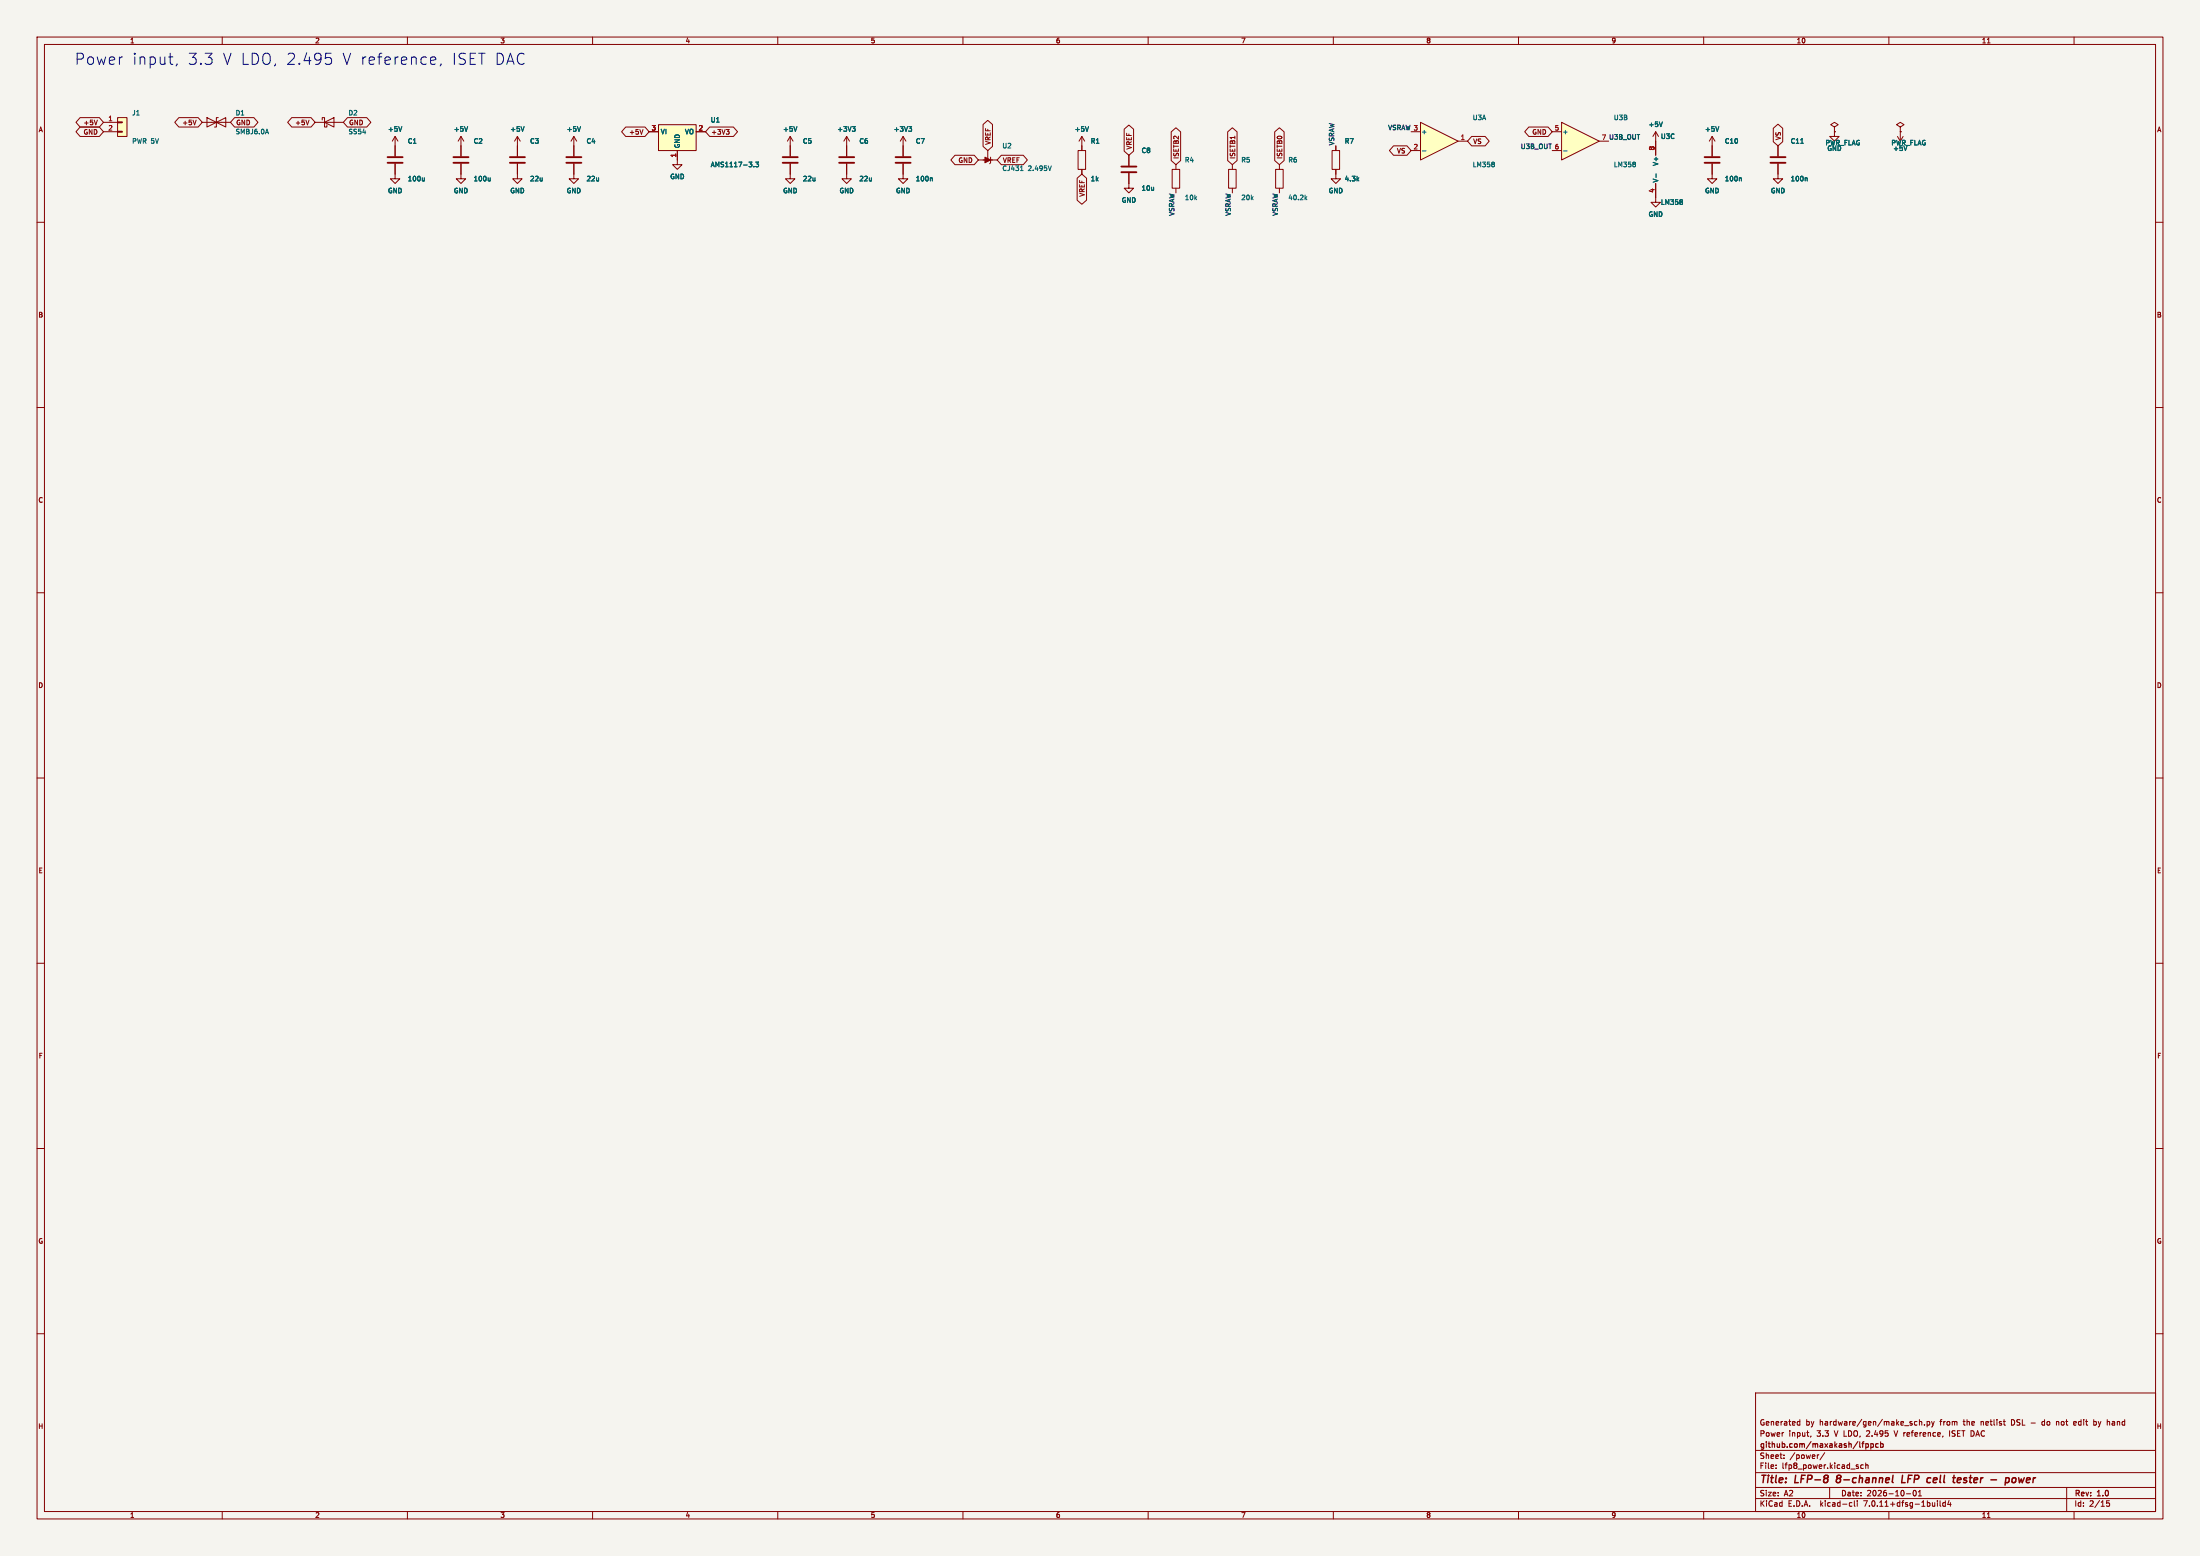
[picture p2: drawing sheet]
<svg xmlns="http://www.w3.org/2000/svg" width="594mm" height="420mm" viewBox="0 0 594 420" stroke-linecap="round" stroke-linejoin="round" font-family="sans-serif">
<path d="M0 0h594v420h-594z" fill="#f5f4ef" stroke="#f5f4ef" stroke-width=".27"/>
<g fill="none" stroke="#840000" stroke-width=".27">
<path d="M10 10h574v400h-574zM12 12h570v396h-570zM60 10v2M110 10v2M160 10v2M210 10v2M260 10v2M310 10v2M360 10v2M410 10v2M460 10v2M510 10v2"/>
<path d="M536.6 11.6h.7M560 10v2M154.9 39.4v2.8M292.1 39.4v1.2M495.3 34.3l1-.6-1-.7-1 .7 1 .6v1.3M495.3 35.6h.1M495.3 35.6v1.2h1.3l-1.3 1.3-1.3-1.3h1.3M512.3 36.8l.8 1.3M513.1 34.3l1-.6-1-.7-1 .7 1 .6v1.3M513.1 35.6h.1M513.1 35.6v2.5M513.8 36.8l-.7 1.3"/>
<path d="M10 60h2M154.9 44.2v2.8M291.1 40.6h2v5.1h-2zM292.1 45.7v1.3M316.5 45.7h2v5.1h-2zM317.5 44.5v1.2M317.5 50.8v1.3M582 60h2M10 110h2M582 110h2M10 160h2M582 160h2"/>
<path d="M10 210h2M582 210h2M10 260h2M582 260h2M10 310h2M582 310h2M10 360h2M474 376h108v32h-108zM582 360h2M474 397.5h108M474 391.5h108M479.5 396.2v.2"/>
<path d="M479.5 395.4v.2M481.7 393.5v.2M481.7 392.7v.2M485.4 384.6h.6M485.4 383.7h.6M486 383.2v1.5M489 387.6l-.2 .3M491.1 392.7h-.3M492.7 392.1l-1.3 1.9M501.7 395.9v.4M503.1 395.4h-.4l-.3 .3 .1 .6h.6M503.7 395.5l.6-.1 .1 1"/>
<path d="M503.7 394.9v1.5M511.4 386.2l.5 1.5M518.2 383.8l.6-.1 .1 1M518.2 383.2v1.5M519.6 384.5v.2M520.3 383.7h.4l.3 .3-.1 .6h-.6M520.3 383.7v1.5M521.5 383.7l.4 1M521.9 384.7l-.4 .5M522.2 383.7l-.3 1M526.4 386.2v1.5M540.9 383.7h.6"/>
<path d="M541.3 384.7h.2M551.6 383.7l-.3 .3v.4l.3 .3M555.2 383.7v1M555.7 383.7l-.5 .1M560.5 383.7h-.4l-.2 .2 .1 .7h.5M560.6 384l-.7 .2M565.3 383.7h.4l.3 .3M565.3 383.2v1.5M566 384.4l-.3 .3-.4-.1M569.4 383.7l.2 .2v.8M60 408v2M110 408v2"/>
<path d="M160 408v2M210 408v2M260 408v2M310 408v2M360 408v2M410 408v2M460 408v2M474 404.5h108M474 401.5h108M494 401.5v3M499.6 405.6h.4M500 406.5l-.4 .1"/>
<path d="M500.7 405.1v1.3l.2 .2M501.5 405.1v.1M501.5 405.6v1M510 408v2M514.7 403.2h1.2M516.7 402.3h.2a.8 .8 0 0 1 .5 .7 .8 .8 0 0 1-.5 .8 1 1 0 0 1-.2-1.5zM518 403.8h.8M518 402.7l.4-.4v1.5M523.1 405.1v.1M523.1 405.6v1M523.8 405.1v1.3l.2 .2M525.2 405.6h-.4l-.3 .3 .2 .6h.5"/>
<path d="M525.2 405.1v1.5M526.2 405l-.3 1.1h.9M526.6 405.6v1M536.6 409.6h.7M558 401.5v6.5M560 408v2M569.5 405.1h-.7l-.1 .7 .8-.1v.7l-.2 .2-.6-.2"/>
</g>
<path d="M493.5 398.3l.1 .3-.1 .3M495.9 399.2l-.1 .6 .1 .3M511.1 398.2l-.2 1.7 .3 .3M513.7 398.2l-.3 2h1M522.1 399.1l-.1 1M523 399.3l-1 .2M528.5 399.1l.4-.2h.3l.3 .2v.2l-1 .2M541.6 399h.8M541.6 398.9l-.2 2M543.5 399l.5-.1 .3 .3-.2 .8-.6 .2M545 398.9l.3 1.3 .5-1M528.5 400.1h.8" fill="none" stroke="#840000" stroke-width=".4"/>
<path d="M504.4 389.8v.7M505.1 389.7v1.5M505.1 389.7h.5l.2 .3-.1 .6h-.6M507.1 389.7h-.4l-.3 .3 .2 .6h.5M507.8 389.7h.4l.3 .3-.2 .6h-.5M507.8 389.2v1.5" fill="none" stroke="#840000" stroke-width=".3"/>
<path d="M514.9 39.4l-.4 1.2" fill="none" stroke="#006464" stroke-width=".27"/>
<path d="M152.9 43.9h4.1M152.9 42.4h4.1" fill="none" stroke="#840000" stroke-width=".51"/>
<path d="M421.6 33l10.2 5.1-10.2 5.1z" fill="#ffffc2"/>
<g fill="none" stroke="#840000" stroke-width=".27">
<path d="M27.9 35.6h3.8M27.9 33h3.8M31.7 35.4h1.3v.3h-1.3zM31.7 32.9h1.3v.2h-1.3zM31.7 31.8h2.6v5h-2.6zM54.6 33h7.6M55.9 31.8v2.5l5.1-2.5v2.5zM58.9 31.8h-.5v2.5h-.5M85.1 33h7.6M87 32.4v-.6h.6v2.5h.7v-.6M87.6 33l2.6-1.2v2.5zM106.7 36.8l-.8 1.3"/>
<path d="M106.7 36.8v5.4M106.7 36.8l.7 1.3M124.5 36.8v5.4M124.5 36.8l-.8 1.3M124.5 36.8l.7 1.3M139.7 36.8l-.8 1.3M139.7 36.8v5.4M139.7 36.8l.8 1.3M154.9 36.8l-.7 1.3M154.9 36.8v2.6M154.9 36.8l.8 1.3M175.3 35.6h2.5"/>
<path d="M177.8 33.7h10.2v6.9h-10.2zM188 35.6h2.5M213.4 39.4v2.8M228.6 36.8l-.8 1.3M228.6 36.8v5.4M228.6 36.8l.8 1.3M243.8 36.8v5.4M243.8 36.8l-.7 1.3M243.8 36.8l.8 1.3M292.1 36.8l-.8 1.3M292.1 36.8v2.6M292.1 36.8l.8 1.3"/>
<path d="M360.7 39.4v1.2M419.1 35.6h2.5M421.6 33l10.2 5.1-10.2 5.1zM431.8 38.1h2.5M447 35.6v6.3M447 35.6l-.7 1.2M447 35.6l.8 1.2M462.3 36.8v5.4M462.3 36.8l-.8 1.3M462.3 36.8l.7 1.3M480.1 39.4v2.8M106.7 44.2v4.1h1.2l-1.2 1.2-1.3-1.2h1.3"/>
<path d="M124.5 44.2v4.1h1.2l-1.2 1.2-1.3-1.2h1.3M139.7 44.2v4.1h1.3l-1.3 1.2-1.3-1.2h1.3M154.9 47v1.3h1.3l-1.3 1.2-1.2-1.2h1.2M182.9 40.6v3.9h1.2l-1.2 1.2-1.3-1.2h1.3M213.4 44.2v4.1h1.2l-1.2 1.2-1.3-1.2h1.3M228.6 44.2v4.1h1.3l-1.3 1.2-1.3-1.2h1.3M243.8 44.2v4.1h1.3l-1.3 1.2-1.2-1.2h1.2M264.2 43.2h5M265.4 43.2h2.6M266.7 40.6v2.6M267.5 42.4v1.5l-.3 .3M304.8 46.7v4.1h1.3l-1.3 1.3-1.3-1.3h1.3"/>
<path d="M304.8 41.9v2.8M331.7 45.7h2.1v5.1h-2.1zM332.7 44.5v1.2M332.7 50.8v1.3M344.4 45.7h2.1v5.1h-2.1zM345.4 44.5v1.2M345.4 50.8v1.3M359.7 40.6h2v5.1h-2zM360.7 45.7v2.6h1.2l-1.2 1.2-1.3-1.2h1.3M419.1 40.6h2.5M447 49.5v5.1h1.3l-1.3 1.3-1.2-1.3h1.2M462.3 44.2v4.1h1.2l-1.2 1.2-1.3-1.2h1.3"/>
<path d="M480.1 44.2v4.1h1.2l-1.2 1.2-1.3-1.2h1.3"/>
</g>
<g fill="none" stroke="#006464" stroke-width=".27">
<path d="M72.1 34.9l.4 1.2M108.5 34.2l-.4 1.2M126.3 34.2l-.4 1.2M141.5 34.2l-.4 1.2M156.8 34.2l-.5 1.2M230.1 34.2h.8l-.4 .5M230.7 34.7l.2 .2-.2 .5M245.4 34.2h.7l-.4 .5M245.9 34.7l.2 .2-.2 .5M293.9 34.2l-.4 1.2M448.9 32.9l-.5 1.3M464.1 34.2l-.4 1.2"/>
<path d="M486.2 38.7h.7M114.6 48v.8M114.6 48.7l-.2 .1M132.3 48v.8M132.3 48.7l-.1 .1M203.6 44.9v.1M204 43.8h.8l-.4 .4 .4 .2v.5h-.8M251.5 48l.2 .2v.6M275.5 46h.7M283.9 44.8l-.5 1.2M352.5 53.4l.4 .5M352.9 53.1l-.5 .5"/>
<path d="M422.2 40.7h.9M441.5 43.9v.3M441.5 44.4v.5M447.1 46.9v1M454.2 54v.3M454.2 54.6v.5M470 48l.2 .2v.6M487.8 48l.1 .2v.6"/>
</g>
<g fill="none" stroke="#840000" stroke-width=".51">
<path d="M104.6 43.9h4.1M104.6 42.4h4.1M122.4 43.9h4.1M122.4 42.4h4.1M137.7 43.9h4M137.7 42.4h4M211.3 43.9h4.1M211.3 42.4h4.1M226.6 43.9h4M226.6 42.4h4M241.8 43.9h4.1M241.8 42.4h4.1"/>
<path d="M302.8 46.5h4M302.8 45h4M460.2 43.9h4.1M460.2 42.4h4.1M478 43.9h4.1M478 42.4h4.1"/>
</g>
<g fill="#ffffc2" stroke="#ffffc2" stroke-width=".27">
<path d="M31.7 31.8h2.6v5h-2.6z"/>
<path d="M177.8 33.7h10.2v6.9h-10.2z"/>
</g>
<path d="M265.9 42.4l1.6 .8-1.6 .7z" fill="#840000" stroke="#840000" stroke-width=".27"/>
<path d="M383.5 33l10.2 5.1-10.2 5.1z" fill="#ffffc2"/>
<g fill="none" stroke="#840000" stroke-width=".27">
<path d="M21.6 34.3h5.2l1.1 1.3-1.1 1.2h-5.2l-1.1-1.2zM21.6 31.8h5.2l1.1 1.2-1.1 1.3h-5.2l-1.1-1.3zM26.3 32.4l-.4 1.3M48.3 31.8h5.2l1.1 1.2-1.1 1.3h-5.2l-1.1-1.3zM53 32.4l-.5 1.3M63.3 31.8h5.2l1.2 1.2-1.2 1.3h-5.2l-1.1-1.3zM78.8 31.8h5.2l1.1 1.2-1.1 1.3h-5.2l-1.1-1.3zM83.4 32.4l-.4 1.3M93.8 31.8h5.2l1.1 1.2-1.1 1.3h-5.2l-1.1-1.3zM106.7 39.4v2.8M124.5 39.4v2.8M139.7 39.4v2.8"/>
<path d="M154.9 39.4v2.8M168.9 34.3h5.2l1.2 1.3-1.2 1.2h-5.2l-1.1-1.2zM173.6 35l-.4 1.2M175.3 35.6h2.5M188 35.6h2.5M191.6 34.3h6.4l1.1 1.3-1.1 1.2h-6.4l-1.1-1.2zM196.1 35h.8l-.5 .4M196.6 35.4l.3 .3-.3 .5M213.4 36.8l-.8 1.3M213.4 36.8v5.4M213.4 36.8l.7 1.3M228.6 39.4v2.8"/>
<path d="M243.8 39.4v2.8M265.4 33.6l1.3-1.1 1.3 1.1v5.9l-1.3 1.1-1.3-1.1zM292.1 39.4v1.2M303.5 34.9l1.3-1.1 1.3 1.1v5.9l-1.3 1.1-1.3-1.1zM316.2 35.6l1.3-1.1 1.3 1.1v7.7l-1.3 1.2-1.3-1.2zM331.5 35.6l1.2-1.1 1.3 1.1v7.7l-1.3 1.2-1.2-1.2zM344.2 35.6l1.2-1.1 1.3 1.1v7.7l-1.3 1.2-1.2-1.2zM360.7 39.4v1.2M376.3 39.4h3.6l1.1 1.2-1.1 1.3h-3.6l-1.2-1.3zM381 35.6h2.5M383.5 33l10.2 5.1-10.2 5.1zM393.7 38.1h2.5"/>
<path d="M397.4 36.8h3.6l1.1 1.3-1.1 1.3h-3.6l-1.2-1.3zM412.8 34.3h5.2l1.1 1.3-1.1 1.2h-5.2l-1.1-1.2zM447 38.1v3.8M462.3 39.4v2.8M478.8 34.6l1.3-1.1 1.2 1.1v3.7l-1.2 1.1-1.3-1.1zM480.1 39.4v2.8M495.3 35.6h.1M513.1 35.6h.1M106.7 44.2v2.8M124.5 44.2v2.8M139.7 44.2v2.8M154.9 44.2v2.8"/>
<path d="M182.9 40.6v2.6M213.4 44.2v2.8M228.6 44.2v2.8M243.8 44.2v2.8M257.8 41.9h5.2l1.2 1.3-1.2 1.3h-5.2l-1.1-1.3zM270.4 41.9h5.9l1.1 1.3-1.1 1.3h-5.9l-1.2-1.3zM290.8 48.1l1.3-1.1 1.3 1.1v5.9l-1.3 1.1-1.3-1.1zM292.1 45.7v1.3M304.8 41.9v2.8M304.8 46.7v2.8M360.7 45.7v1.3M381 40.6h2.5"/>
<path d="M447 49.5v3.8M462.3 44.2v2.8M480.1 44.2v2.8"/>
</g>
<g fill="none" stroke="#006464" stroke-width=".27">
<path d="M108.5 34.2l-.4 1.2M126.3 34.2l-.4 1.2M141.5 34.2l-.4 1.2M156.8 34.2l-.5 1.2M215.2 34.2l-.4 1.2M230.1 34.2h.8l-.4 .5M230.7 34.7l.2 .2-.2 .5M245.4 34.2h.7l-.4 .5M245.9 34.7l.2 .2-.2 .5M293.9 34.2l-.4 1.2M448.9 32.9l-.5 1.3M464.1 34.2l-.4 1.2"/>
<path d="M486.2 38.7h.7M514.9 39.4l-.4 1.2M114.6 48v.8M114.6 48.7l-.2 .1M132.3 48v.8M132.3 48.7l-.1 .1M203.6 44.9v.1M204 43.8h.8l-.4 .4 .4 .2v.5h-.8M251.5 48l.2 .2v.6M384.1 40.7h.9M403.4 43.9v.3M403.4 44.4v.5"/>
<path d="M447.1 46.9v1M454.2 54v.3M454.2 54.6v.5M470 48l.2 .2v.6M487.8 48l.1 .2v.6"/>
</g>
<path d="M47.8 17.2l-.3 .6M88 14.4h1.4M88 15.7l1-.2 .5 .6v.7l-.3 .4-.2 .2-1-.2M116.2 16.4l1.5-.3-.2-.6-.8-.1-.5 .4 .2 1.4 .3 .2 .8-.2M119.1 17.2l-.3 .6" fill="none" stroke="#0000c2" stroke-width=".27"/>
<g font-size="4.2" fill="#0000c2">
<text x="20" y="17.7">Power</text>
<text x="35.4" y="17.7">input,</text>
<text x="50.3" y="17.7">3.3</text>
<text x="59.6" y="17.7">V LDO, 2.495</text>
<text x="91.4" y="17.7">V reference,</text>
<text x="120.7" y="17.7">ISET DAC</text>
</g>
<g font-size="2.8" fill="#840000">
<text x="475" y="400.9">Title:</text>
<text x="484.7" y="400.9">LFP-8</text>
<text x="496.7" y="400.9">8-channel</text>
<text x="515.1" y="400.9">LFP</text>
<text x="522.8" y="400.9">cell</text>
<text x="530.6" y="400.9">tester</text>
<text x="541.5" y="400.9">-</text>
<text x="546.3" y="400.9">power</text>
</g>
<g font-size="2.1" fill="#840000">
<text x="475" y="388">Power</text>
<text x="475" y="385">Generated</text>
<text x="482.9" y="388">input,</text>
<text x="487.5" y="385">by</text>
<text x="490.6" y="388">3.3</text>
<text x="491.3" y="385">hardware/gen/make_sch.py</text>
<text x="495.5" y="388">V LDO, 2.495</text>
<text x="512.1" y="388">V reference,</text>
<text x="524" y="385">from</text>
<text x="527.2" y="388">ISET DAC</text>
<text x="530.4" y="385">the</text>
<text x="535.2" y="385">netlist</text>
<text x="543.6" y="385">DSL -</text>
<text x="552.2" y="385">do</text>
<text x="556.2" y="385">not</text>
<text x="561.1" y="385">edit</text>
<text x="566.6" y="385">by</text>
<text x="570.4" y="385">hand</text>
<text x="475" y="394">Sheet:</text>
<text x="475" y="391.2">github.com/maxakash/lfppcb</text>
<text x="483.2" y="394">/power/</text>
<text x="475" y="396.7">File:</text>
<text x="481.1" y="396.7">lfp8_power.kicad_sch</text>
<text x="475" y="406.9">KiCad</text>
<text x="475" y="404.1">Size:</text>
<text x="481.7" y="404.1">A2</text>
<text x="482.7" y="406.9">E.D.A.</text>
<text x="491.6" y="406.9">kicad-cli</text>
<text x="497" y="404.1">Date:</text>
<text x="503.5" y="406.9">7.0.11+dfsg-1build4</text>
<text x="504" y="404.1">2026-10-01</text>
<text x="560" y="404.3">Rev:</text>
<text x="560" y="406.9">Id:</text>
<text x="564.1" y="406.9">2/15</text>
<text x="566.4" y="404.3">1.0</text>
</g>
<g font-size="1.8" fill="#840000">
<text x="35" y="11.9">1</text>
<text x="85" y="11.9">2</text>
<text x="135" y="11.9">3</text>
<text x="185" y="11.9">4</text>
<text x="235" y="11.9">5</text>
<text x="285" y="11.9">6</text>
<text x="335" y="11.9">7</text>
<text x="385" y="11.9">8</text>
<text x="435" y="11.9">9</text>
<text x="485" y="11.9">10</text>
<text x="535" y="11.9">11</text>
<text x="10.3" y="35.9">A</text>
<text x="22.4" y="34">+5V</text>
<text x="49.1" y="34">+5V</text>
<text x="63.7" y="34">GND</text>
<text x="79.6" y="34">+5V</text>
<text x="94.1" y="34">GND</text>
<text x="582.3" y="35.9">A</text>
<text x="22.4" y="36.5">GND</text>
<text x="169.8" y="36.5">+5V</text>
<text x="191.9" y="36.5">+3V3</text>
<text x="267.7" y="39.2" transform="rotate(-90 267.7 39.2)">VREF</text>
<text x="305.8" y="40.5" transform="rotate(-90 305.8 40.5)">VREF</text>
<text x="377.1" y="41.6">VS</text>
<text x="397.7" y="39.1">VS</text>
<text x="413.6" y="36.5">GND</text>
<text x="481" y="37.9" transform="rotate(-90 481 37.9)">VS</text>
<text x="258.7" y="44.1">GND</text>
<text x="270.7" y="44.1">VREF</text>
<text x="318.5" y="43" transform="rotate(-90 318.5 43)">ISETB2</text>
<text x="333.7" y="43" transform="rotate(-90 333.7 43)">ISETB1</text>
<text x="346.4" y="43" transform="rotate(-90 346.4 43)">ISETB0</text>
<text x="293.1" y="53.2" transform="rotate(-90 293.1 53.2)">VREF</text>
<text x="10.3" y="85.9">B</text>
<text x="582.3" y="85.9">B</text>
<text x="10.3" y="135.9">C</text>
<text x="582.3" y="135.9">C</text>
<text x="10.3" y="185.9">D</text>
<text x="582.3" y="185.9">D</text>
<text x="10.3" y="235.9">E</text>
<text x="582.3" y="235.9">E</text>
<text x="10.3" y="285.9">F</text>
<text x="582.3" y="285.9">F</text>
<text x="10.3" y="335.9">G</text>
<text x="582.3" y="335.9">G</text>
<text x="10.2" y="385.9">H</text>
<text x="582.2" y="385.9">H</text>
<text x="35" y="409.9">1</text>
<text x="85" y="409.9">2</text>
<text x="135" y="409.9">3</text>
<text x="185" y="409.9">4</text>
<text x="235" y="409.9">5</text>
<text x="285" y="409.9">6</text>
<text x="335" y="409.9">7</text>
<text x="385" y="409.9">8</text>
<text x="435" y="409.9">9</text>
<text x="485" y="409.9">10</text>
<text x="535" y="409.9">11</text>
</g>
<g font-size="1.8" fill="#a90000">
<text x="29.1" y="32.8">1</text>
<text x="29.1" y="35.3">2</text>
<text x="175.8" y="35.3">3</text>
<text x="188.5" y="35.3">2</text>
<text x="419.7" y="35.3">5</text>
<text x="381.6" y="40.4">2</text>
<text x="394.3" y="37.8">1</text>
<text x="446.8" y="40.7" transform="rotate(-90 446.8 40.7)">8</text>
<text x="182.6" y="42.6" transform="rotate(-90 182.6 42.6)">1</text>
<text x="446.8" y="52.1" transform="rotate(-90 446.8 52.1)">4</text>
</g>
<g font-size="1.8" fill="#006464">
<text x="35.6" y="31.3">J1</text>
<text x="63.5" y="31.3">D1</text>
<text x="94" y="31.3">D2</text>
<text x="104.6" y="35.7">+5V</text>
<text x="122.4" y="35.7">+5V</text>
<text x="137.7" y="35.7">+5V</text>
<text x="152.9" y="35.7">+5V</text>
<text x="191.8" y="33.2">U1</text>
<text x="211.3" y="35.7">+5V</text>
<text x="226" y="35.7">+3V3</text>
<text x="241.2" y="35.7">+3V3</text>
<text x="290.1" y="35.7">+5V</text>
<text x="397.5" y="32.6">U3A</text>
<text x="435.6" y="32.6">U3B</text>
<text x="445" y="34.5">+5V</text>
<text x="460.2" y="35.7">+5V</text>
<text x="35.6" y="39">PWR 5V</text>
<text x="63.5" y="36.4">SMBJ6.0A</text>
<text x="94" y="36.4">SS54</text>
<text x="110" y="39">C1</text>
<text x="127.8" y="39">C2</text>
<text x="143" y="39">C3</text>
<text x="158.3" y="39">C4</text>
<text x="178.3" y="36.4">VI</text>
<text x="183.7" y="40.1" transform="rotate(-90 183.7 40.1)">GND</text>
<text x="184.8" y="36.4">VO</text>
<text x="216.7" y="39">C5</text>
<text x="231.9" y="39">C6</text>
<text x="247.2" y="39">C7</text>
<text x="270.5" y="40.2">U2</text>
<text x="294.4" y="39">R1</text>
<text x="308.1" y="41.5">C8</text>
<text x="363" y="39">R7</text>
<text x="383.7" y="36.4">+</text>
<text x="421.8" y="36.4">+</text>
<text x="448.3" y="37.7">U3C</text>
<text x="465.6" y="39">C10</text>
<text x="483.4" y="39">C11</text>
<text x="492.8" y="39.4">PWR_FLAG</text>
<text x="493.3" y="40.9">GND</text>
<text x="510.5" y="39.4">PWR_FLAG</text>
<text x="511" y="40.9">+5V</text>
<text x="191.8" y="45.3">AMS1117-3.3</text>
<text x="270.5" y="46.3">CJ431</text>
<text x="277.6" y="46.3">2.495V</text>
<text x="319.8" y="44">R4</text>
<text x="335" y="44">R5</text>
<text x="347.7" y="44">R6</text>
<text x="397.5" y="45.3">LM358</text>
<text x="435.6" y="45.3">LM358</text>
<text x="447.9" y="44.9" transform="rotate(-90 447.9 44.9)">V+</text>
<text x="104.6" y="52.4">GND</text>
<text x="110" y="49.1">100u</text>
<text x="122.4" y="52.4">GND</text>
<text x="127.8" y="49.1">100u</text>
<text x="137.7" y="52.4">GND</text>
<text x="143" y="49.1">22u</text>
<text x="152.9" y="52.4">GND</text>
<text x="158.3" y="49.1">22u</text>
<text x="180.8" y="48.5">GND</text>
<text x="211.3" y="52.4">GND</text>
<text x="216.7" y="49.1">22u</text>
<text x="226.6" y="52.4">GND</text>
<text x="231.9" y="49.1">22u</text>
<text x="241.8" y="52.4">GND</text>
<text x="247.2" y="49.1">100n</text>
<text x="294.4" y="49.1">1k</text>
<text x="308.1" y="51.7">10u</text>
<text x="358.6" y="52.4">GND</text>
<text x="363" y="49.1">4.3k</text>
<text x="447.9" y="49.4" transform="rotate(-90 447.9 49.4)">V-</text>
<text x="460.2" y="52.4">GND</text>
<text x="465.6" y="49.1">100n</text>
<text x="478" y="52.4">GND</text>
<text x="483.4" y="49.1">100n</text>
<text x="302.8" y="54.9">GND</text>
<text x="319.8" y="54.2">10k</text>
<text x="335" y="54.2">20k</text>
<text x="347.7" y="54.2">40.2k</text>
<text x="445" y="58.7">GND</text>
<text x="448.3" y="55.5">LM358</text>
</g>
<g font-size="1.8" fill="#0f0f0f">
<text x="374.7" y="35.2">VSRAW 3</text>
<text x="360.3" y="39.4" transform="rotate(-90 360.3 39.4)">VSRAW</text>
<text x="410.5" y="40.3">U3B_OUT 6</text>
<text x="432.4" y="37.8">7 U3B_OUT</text>
<text x="317.1" y="58.4" transform="rotate(-90 317.1 58.4)">VSRAW</text>
<text x="332.4" y="58.4" transform="rotate(-90 332.4 58.4)">VSRAW</text>
<text x="345.1" y="58.4" transform="rotate(-90 345.1 58.4)">VSRAW</text>
</g>
</svg>
